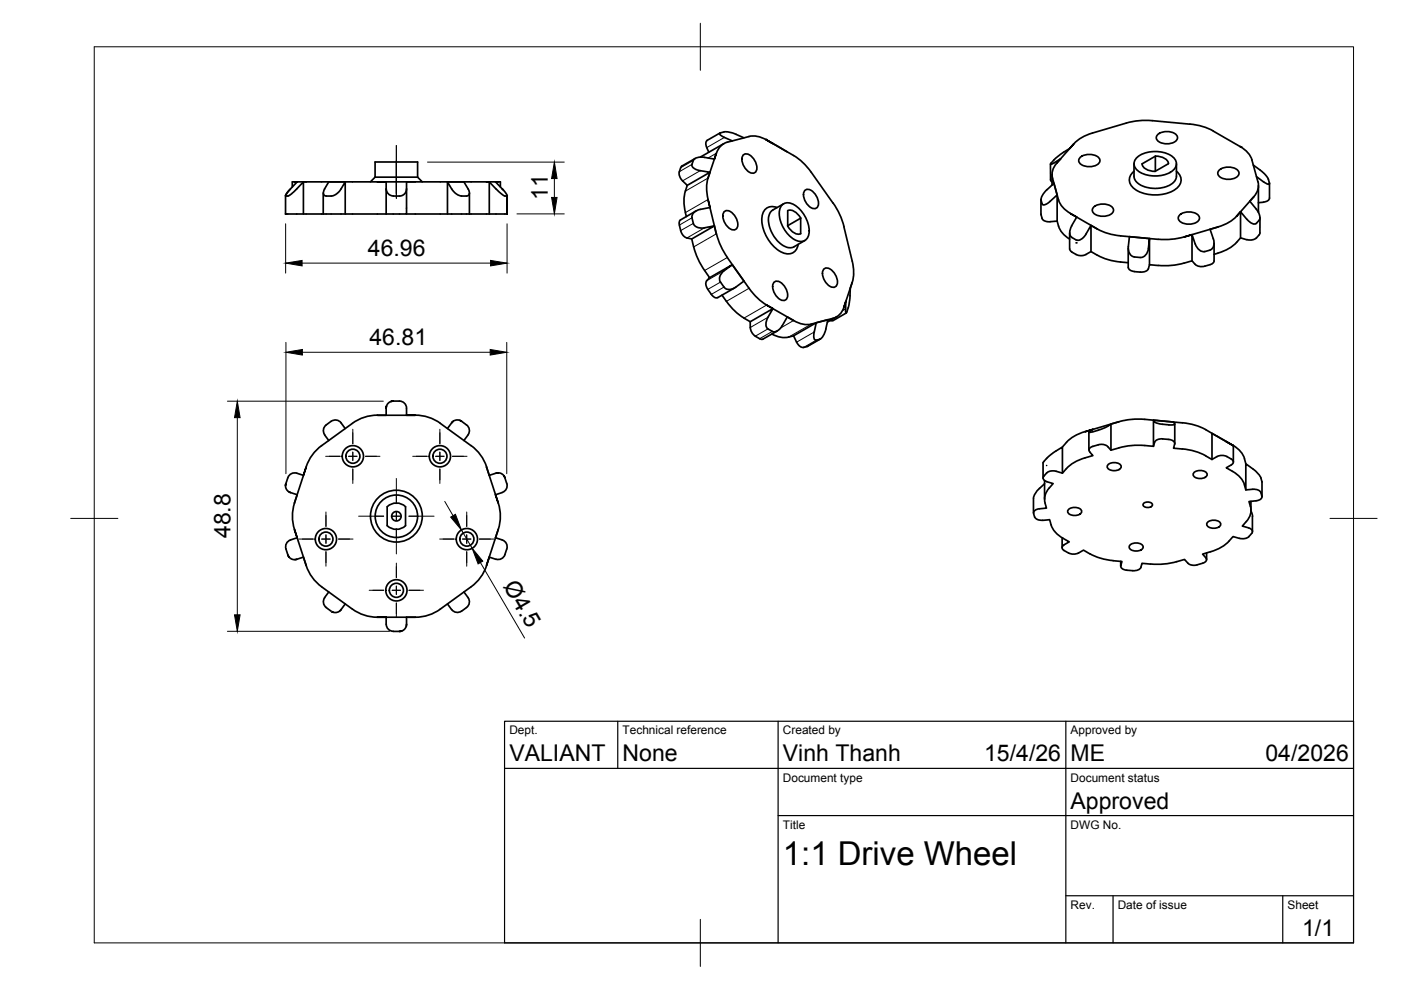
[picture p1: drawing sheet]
<svg xmlns="http://www.w3.org/2000/svg" width="297mm" height="210mm" viewBox="0 0 297 210" stroke-linecap="round" stroke-linejoin="round" font-family="sans-serif">
<!-- layer: Visible -->
<g fill="none" stroke="#000" stroke-width=".36">
<path d="M62.4 38.6h-.4v1M64.3 38.6h.6M64.9 38.6h-2.5h.6l-1.8 1.9a1 1 0 0 0-.6 1.1h.5l.6-.4 2.6-2.6v6.8M64.9 38.6h15.1M69.7 38.6l-.9 1.5M79.5 37.6h9M79.5 37.6v-3.3h9v3.3M79.5 37.6l-1 1M88.1 38.6h15M88.1 38.6h-8.1h1.9v6.8M88.1 38.6h-1.9v1.5M88.5 37.6l1 1"/>
<path d="M98.4 38.6l.8 1.5a1 1 0 0 1 .1 1.4l-.4 .1a2.79 2.79 0 0 1-2.7-1l-1.3-2v6.8M103.7 38.6h-.6h2.5M105.6 38.6h.5v1M105.6 38.6h-.5l1.4 1.5M144.3 35.6l-.3 .8a2.16 2.16 0 0 0 .7 1.9l1 1-.4 1.2M144.6 35.2l-.3 .3M147 34l-.3 .9a1.13 1.13 0 0 0 1.1 1.1l2.7 .5-4.8 2.8M147 34a2.24 2.24 0 0 1 2.4-.6l2.1 .3 .4-1.2-1.8 5.3M147.4 33.6l-2.8 1.6M150.1 37.7l-.3 1.8 .3 2.8M150.5 36.5l-.4 1.3M152.6 28.2l-2.6 1.6a1.13 1.13 0 0 0-.2 1.5l.5 1"/>
<path d="M153.4 30.5l-4.9 2.8M153.6 29.1l-.8-.4-.2-.3a3.3 3.3 0 0 1 3.5 .1l1.6 .7M153.6 29.1l1.7 .8M157.5 33a1.41 1.41 0 0 1 2.2 .5 2.7 2.7 0 0 1 .6 2.9 1.41 1.41 0 0 1-2.2-.6 2.7 2.7 0 0 1-.6-2.8zM162.4 29.6l.4 .2zM162.5 29.7l5.8 3.3 1.7 1.2 1.5 1.7 5.1 7.2M162.5 29.7l-1.7-.7-1.5-.2-5.1 1.3a3.4 3.4 0 0 0-2.3 2.4M163.7 30.4l-.9-.6 1.1 .7M163.8 30.4l3.1 1.8M222.7 34.8v3.4l.4 .4M223.1 37v2.2M223.5 38.9a7 7 0 0 0-2.8 3.2l.3 1.2 .4 .1 .9-.4 1.8-1.7v5.6"/>
<path d="M223.8 33.6l3-2.2 .9-.9-3.7 4.1 .9-.9-2.2 1.2zM224 34.6a3.4 3.4 0 0 0-.8 3.2l1.4 5 .9 1.3 1.5 1.1M229 33.4a3.1 3.1 0 0 1 4.1 .3 1.41 1.41 0 0 1-1.6 1.6 2.7 2.7 0 0 1-2.7-.9v-.7zM240.4 34.7v2.8l.4 .9 .6 .6 1 .5 2.4 .5 2.4-.4 .9-.4 .8-.6 .5-1.1v-2.8M240.4 36.3a2.2 2.2 0 0 0 .2 3.8 8 8 0 0 0 9.2-.5 2.13 2.13 0 0 0-.4-3.3M241.2 33.3a6.6 6.6 0 0 1 7.5 0 1.86 1.86 0 0 1 .7 1.8 1.86 1.86 0 0 1-1.3 1.5 6.8 6.8 0 0 1-6.9-.5 1.74 1.74 0 0 1 0-2.8zM242.1 34.7l2.9-1.6v3.2M242.1 34.7a2.48 2.48 0 0 0 2.8 1.6M245 33.1a2.48 2.48 0 0 1 2.7 1.6l-2.8 1.6M245.4 28.5a3.1 3.1 0 0 1 4.2 .4 1.41 1.41 0 0 1-1.6 1.6 2.7 2.7 0 0 1-2.8-1v-.6zM252.3 26.3l-8-.7a15 15 0 0 0-5.5 .5l-7.9 2.3-1.8 .9-1.4 1.2M252.3 26.3l2.3 .4 2 .7 7.4 4.4 .8 .8 .5 .9 1.4 5a3.4 3.4 0 0 1-.9 3.2"/>
<path d="M258.5 36.1a3.1 3.1 0 0 1 4.1 .3 1.41 1.41 0 0 1-1.6 1.6 2.7 2.7 0 0 1-2.7-.9v-.7zM262.9 31.1l.2 .1M265.7 35l2.4 1.9 .8 .9 .2 1M266.4 37.5l2 1.4 .7 .2v-.3M266.8 39.3v5.7M269.2 38.9v3.1M61.4 40.2l-.9 1.3v3.9h8M68.5 45.4h13.4M68.5 41v4.4M68.8 40.1a1 1 0 0 0 0 1.4l1.6 .1 .8-.4 .9-.8 1.1-1.8v6.8M81.9 40.1a1.49 1.49 0 0 0 1.5 1.4l1.9-.1 .7-.5 .2-.8M86.2 40.1v5.3h-4.3"/>
<path d="M86.2 45.4h13.3M99.5 45.4h8M99.5 41v4.4M106.5 40.1l.4 .4a1 1 0 0 1 .6 1.1M106.5 40.1l.2 .2M107 41.6h.4M107.1 41.6l-1.3-1-2.1-2v6.8M107.5 41.5v3.9v-3.9M144 47.7l.3 1.2a2.08 2.08 0 0 0 1.3 1.6l1.1 .2 .4 1.7M144.3 46.6a.95 .95 0 0 0-.3 1.1M145.3 45.1l.2 .8M145.3 40.5l-.3 1.8 .3 2.8"/>
<path d="M147.1 52.3a17 17 0 0 0 3.4 6.6 1.61 1.61 0 0 0-.4 2.5l.7 1a1.18 1.18 0 0 0 1.4 .7l3.6-2.1M147.6 44.7l-3.3 1.9M150.5 58.9l4.8-2.8-1.7 1.3a1.93 1.93 0 0 0-.9 2.4M151.5 47.9l.4 1.7-1.8-7.3 .4 1.7-2 .4a1.77 1.77 0 0 0-1.8 1.8l.3 1.2a1.85 1.85 0 0 0 2.4 .9l2.1-.4-4.8 2.8M151.9 49.6a15 15 0 0 0 2.3 5M153.5 45a1.41 1.41 0 0 1 2.1 .6 2.7 2.7 0 0 1 .6 2.8 1.41 1.41 0 0 1-2.2-.6 2.7 2.7 0 0 1-.5-2.8zM154.2 54.6l5.1 7.2 1.6 1.6 1.7 1.3M155.3 56.1l2.4 3.5-1.7 1.2a1.78 1.78 0 0 1-2.5 .1l-.7-1.1M164 59.9a1.41 1.41 0 0 1 2.2 .6 2.7 2.7 0 0 1 .6 2.9 1.41 1.41 0 0 1-2.2-.6 2.7 2.7 0 0 1-.6-2.9zM164.8 44a2.2 2.2 0 0 0-3.2 2 8 8 0 0 0 5 7.8 2.13 2.13 0 0 0 2.6-2M165.8 43.5a2.31 2.31 0 0 1 3.2 .4 6.8 6.8 0 0 1 2.5 5.7 1.85 1.85 0 0 1-1.2 1.6 1.85 1.85 0 0 1-1.9-.4 6.8 6.8 0 0 1-3.1-6.2zM166.1 43.2l-2.2 1.3a3.5 3.5 0 0 0-.5 4.3 5.5 5.5 0 0 0 4.2 3.7l.8-.2 2.2-1.3"/>
<path d="M167 44.7a2.47 2.47 0 0 1 2.8 1.6v3.2a2.49 2.49 0 0 1-2.8-1.5zM169.8 46.3l-2.8 1.6M170.6 40.5a1.41 1.41 0 0 1 2.2 .6 2.7 2.7 0 0 1 .5 2.8 1.41 1.41 0 0 1-2.2-.6 2.7 2.7 0 0 1-.5-2.8zM174.6 57.1a1.41 1.41 0 0 1 2.2 .6 2.7 2.7 0 0 1 .5 2.9 1.41 1.41 0 0 1-2.1-.6 2.7 2.7 0 0 1-.6-2.9zM176.6 43a14.3 14.3 0 0 1 2.3 5.1l1.9 8 .2 2-.3 1.8M180.7 59.9l-1.8 5.2 .4-1.2 .1 2.5 .2-.3M180.7 59.9l-.4 1.2-.1 1.6M220.7 42.3v3.2M220.7 45.5l.3 1 .4 .3 .8 .2 1.9-.1 .3 1.1M224.4 47.9a4.9 4.9 0 0 0 2.4 2.8M226.8 49.4v3.4M226.8 52.8l.4 .6"/>
<path d="M227.2 53.4l1 .6 1.2 .2 .8-.2 1.1-.7a14.2 14.2 0 0 0 7.9 2.4M227.2 50.3l1.1 .6 1-.2 .8-.8 1.2-2.1v5.5M227.2 47.9l1.1-1.9-1.4-.7 5.7 3.2M227.2 47.9a1.88 1.88 0 0 0 0 2.4M231.3 47.8l1.3 .7M231.9 43.9a3.1 3.1 0 0 1 4.1 .3 1.41 1.41 0 0 1-1.6 1.6 2.7 2.7 0 0 1-2.7-.9v-.7zM232.7 48.6l1.9 .8 2.2 .5 8.8 .9a15.7 15.7 0 0 0 5.5-.6M239.2 52.6v4.1a1.12 1.12 0 0 0 1.3 .9 3.2 3.2 0 0 0 2.8-.4l.4-1.1a17.6 17.6 0 0 0 7.4-.3M240.5 54.5l1.3 .1a1.91 1.91 0 0 0 1.7-1.9l.2-2.1v5.5M243.7 50.6l-4.2-.4a4.9 4.9 0 0 0 0 3.6l.6 .6 .4 .1M250.1 45.6a3.1 3.1 0 0 1 4.1 .3 1.41 1.41 0 0 1-1.6 1.6 2.7 2.7 0 0 1-2.7-.9v-.7zM251.1 55.8l1.6-.5a2.27 2.27 0 0 0 2.7 1.1l1.2-.3"/>
<path d="M255.4 53.3a1.96 1.96 0 0 1-2-1.6l-.7-1.9v5.5M257.4 51.6v3.7a.95 .95 0 0 1-.8 .8M258.2 48.1l-1.6 .5a5.2 5.2 0 0 1 .7 3.5l-.4 .7-1.5 .6M258.2 48.1l-7.1 2.1 1.6-.4M258.2 53.7l-.8 .2M262.2 51.4l-1.4 1.1-2.6 1.2M262.2 45.8l-1.4 1.2-2.6 1.1M264.4 50.8l-1.4-.4-.8 1M264.4 46.5l-1.4-1.6v5.5M265.8 41.7l-.8 1 1.5 1.8 .5 .9 .1 1.1-.7 .8a1.19 1.19 0 0 1-1.6-.3l-.4-.5M265.8 41.7l-3.6 4.2 .8-1M266.4 50.4a2.05 2.05 0 0 1-2 .4"/>
<path d="M267.1 46.2v3.3l-.7 1M267.9 42.9l-1.1 .1M269.2 42a1.12 1.12 0 0 1-1.3 .8M153.1 62.6a14.4 14.4 0 0 0 4.7 4.8M157.7 67.5l1.4 .7a2.85 2.85 0 0 0 1 3.1M159.1 68.2l4.8-2.8a6.1 6.1 0 0 0-1.5 3.4l.2 .7 .2 .2M163.6 70.8l1.3 .6a4.2 4.2 0 0 0 2.3 .1M163.9 65.4l-1.4-.7 5.8 3.3-1.4-.8-1 1.8a1.79 1.79 0 0 1-2.2 1.3l-.9-.6M164.8 70.2l-3.2 1.7-.5-.1-1-.5M167.2 71.5l1.1-.3 .6 1.4M168.3 68l1.7 .7 1 .1 1-.1M168.9 72.5a1.58 1.58 0 0 0 2.2 1"/>
<path d="M173.1 68.4l2.4-.6-.4 1.9M173.9 71.9l-2.8 1.6M175.1 69.7l-.2 .7a1.94 1.94 0 0 1-2.1 1.7 1.78 1.78 0 0 1-.2-1.7l.5-2-4.8 2.8M176 67.9l.6 .1M177.4 67.2l-2 1.1M178.9 65.1a3.4 3.4 0 0 1-2.3 2.4l-4.6 1.2M179.4 66.4l-2.8 1.6M180.2 62.7l-.2 2.1-.4 1.3M68.8 92.2l.9 1.2M73.2 90.9l-.9-1.2a1.52 1.52 0 0 0-2.1-.4 2.35 2.35 0 0 0-1.6 2l.2 .9M80 88a8.9 8.9 0 0 0-5.3 1.8l-6.5 4.7a9 9 0 0 0-3.3 4.5M82.9 85.1l.5-.1-.5 .1-.6 .4-.3 .5-.1 .5v-.4"/>
<path d="M83.4 85a2.34 2.34 0 0 1 2.5 .7l.3 .8v1.5h1.9h-8.1h1.9v-1.5M88.1 88a9 9 0 0 1 5.3 1.7l6.5 4.8M95.8 89.7l-.9 1.2M97.5 89.1l.4 .2-.5-.2-.6-.1-.6 .3-.4 .4 .2-.3M97.9 89.3a2.34 2.34 0 0 1 1.6 2l-.3 .9-.8 1.2M99.9 94.5a9 9 0 0 1 3.3 4.5M103.1 99l2.5 7.7-.5-1.8 1.4-.5a1.49 1.49 0 0 0 1-1.9l-.5-1.2M103.1 99l.6 1.8 1.5-.5M221.1 98.1l1.5-1.6 2.7-1.7v5.5M221.1 98.1v3.3M221.9 98.7h.1M226.1 93.8l-.8 1"/>
<path d="M230 91.5l-2.5 1.1-1.4 1.2M230.9 91.7v3.7M231 95.8l.7 .8a10 10 0 0 0-6.4 3.7l-1.8-.5-.8 .1-.8 .4a1.63 1.63 0 0 0-.7 1.2l.4 .5 .4 .1M231.7 94.6a.76 .76 0 0 0-.7 1.2M234.9 98.6a1.95 1.95 0 0 1 2.8 .2 1.29 1.29 0 0 1-1.7 1 1.14 1.14 0 0 1-1.2-1zM237.2 89.4l-7.2 2.1 1.7-.5-.8 .6a3.1 3.1 0 0 0 2-.4l1.5-.6 1.1-.7v5.6M237.2 89.4l-1.7 .5M237.2 89.4a15 15 0 0 1 5.5-.5l8 .8a12.4 12.4 0 0 1 6.3 2.2l3 1.7M244.6 89.1l4.2 .4 .3 .4-1.2 .2-2.3-.3a1.21 1.21 0 0 1-1-.7v5.5M244.8 93.8l-.2 .8a17.6 17.6 0 0 0-9.1 .9l-.8-.9-.7-.4h-.8l-1.5 .5M244.8 93.8a1.51 1.51 0 0 1 1.7-.7l1.6 .1 .7 .3 .3 .6-.3 .9a14.2 14.2 0 0 1 6.8 1.6M249.1 89.9v4.1"/>
<path d="M255.6 96.7l1.4 .7a2.99 2.99 0 0 1 4.2 0l.3 .4-.1 .5-1.4 .9 1.3 .7M260 93.6l1.1 .6-4.1-2.3v5.5M260 93.6l1.3 .8M261.1 94.2l.4 .3zM261.3 99.9a5.1 5.1 0 0 1 2.8 4l1.5-.2a1.48 1.48 0 0 1 1.5 .5 1.48 1.48 0 0 1 .3 1.5 3.4 3.4 0 0 1-2.6 .6 3.7 3.7 0 0 1-.5 4.3M261.3 94.4h.1M261.5 94.5v3.5M261.5 94.5l1.1 .8a4.2 4.2 0 0 1 1.3 1.9M263.8 97.3l.3 1M265.6 99.4l-1.5-1.1v5.6M265.6 99.4a3.8 3.8 0 0 1 2 2.8v3.1M60.5 103l.1-.5-.1 .6 .2 .6 .4 .5 .5 .2"/>
<path d="M60.6 102.5a2.35 2.35 0 0 1 1.4-2.2h.9l1.4 .5 .6-1.8-2.5 7.7M61 117.6a2.35 2.35 0 0 1-.2-2.6l.8-.5 1.4-.5-.6-1.8 2.5 7.7M61.2 104.2l.4 .2M61.2 118l-.2-.4 .4 .6 .4 .3 1.1 .1M61.6 104.4l1.4 .5-.6 1.8M62.4 106.7a9 9 0 0 0 0 5.5M62.9 118.6l-.4 .1M62.9 118.6l1.4-.5 .6 1.8M64.9 119.9a9 9 0 0 0 3.3 4.5l6.5 4.8M82.1 107.4a2.8 2.8 0 0 1 3.9 0v4a2.82 2.82 0 0 1-3.9 .1zM103.2 119.9a9 9 0 0 1-3.3 4.5M105.6 100.3h-.4l1.1 .1 .4 .3 .3 .6-.2-.4"/>
<path d="M105.6 112.2l-2.5 7.7 .6-1.8 1.5 .5a1.49 1.49 0 0 0 1.9-1M105.6 112.2l-.5 1.8 1.4 .5a1.49 1.49 0 0 1 1 1.9l-.5 1.2M105.6 106.7a9 9 0 0 1 0 5.5M219.1 105.6v3.1M219.1 108.9l.3 .7M219.4 109.6l.6 .5 1.1 .2M220.4 103.5l-.8 .9-.5 1.2M221.1 110.3l1.4-.1a5.2 5.2 0 0 0 2.9 3.9l1.3 .8-1.4 .9-.1 .4 .4 .5a3.1 3.1 0 0 0 4.1-.1 14.7 14.7 0 0 0 8.2 2.5l-.3 .8 .1 .5 .4 .3 .8 .2a3.3 3.3 0 0 0 2.8-.4l.4-1.1 1.9 .2M221.5 102.6l-1.1 1M221.5 101.9v3.9M221.6 106.7l.3 1a3.3 3.3 0 0 0-2.6 .6l-.1 .5M222 102.1l1.3 .4-.9 1"/>
<path d="M222.4 103.5a3.4 3.4 0 0 0-.8 3.1M225.2 114v2.1M226.5 108.1a1.95 1.95 0 0 1 2.8 .2 1.29 1.29 0 0 1-1.7 1 1.14 1.14 0 0 1-1.2-1zM237.6 119v1M239.6 115.6a1.95 1.95 0 0 1 2.8 .2 1.29 1.29 0 0 1-1.7 1 1.14 1.14 0 0 1-1.3-1zM242.4 106.8a1.25 1.25 0 0 1 1.9 .2 1.16 1.16 0 0 1-2 0zM253.1 100.2a1.95 1.95 0 0 1 2.8 .3 1.29 1.29 0 0 1-1.7 1 1.14 1.14 0 0 1-1.2-1zM255.8 117.2v1.5M256 110.8a1.95 1.95 0 0 1 2.8 .2 1.29 1.29 0 0 1-1.7 1 1.14 1.14 0 0 1-1.2-1zM262.8 114.1l-1.4-.3a8.4 8.4 0 0 1-4.8 3.2l-1.6 .5 .7 .8a.61 .61 0 0 1-.3 .9l-1.8 .6h-.9l-.8-.3-.8-.9a16.7 16.7 0 0 1-7.1 1M264.2 110.6l-.8 .9 1.3 .4M264.7 111.9a.76 .76 0 0 1 .7 1.2"/>
<path d="M265.2 106.3v1.9M265.2 108.3l.4 1.2-.1 3.2M265.4 113.1a2.16 2.16 0 0 1-2.6 1M68.8 126.7a1.49 1.49 0 0 0 .4 2.1l1 .8M69.7 125.5l-.9 1.2M72.3 129.3l-.3 .3M72.3 129.3l-.4 .4-.6 .2-.6-.1-.5-.2 .4 .2M73.2 128.1l-.9 1.2M74.7 129.1a9 9 0 0 0 5.3 1.8M83.4 133.9h1.3M86.2 132.4l-.1 .4M86.2 132.4l-.1 .5-.4 .6-1 .4 .5-.1"/>
<path d="M88.1 130.9h-8.1h1.9v1.5a1.49 1.49 0 0 0 1.5 1.5M88.1 130.9h-1.9v1.5M93.4 129.1a9 9 0 0 1-5.3 1.8M94.9 128.1l.9 1.2M95.8 129.2a1.49 1.49 0 0 0 2.1 .4M98.4 125.5l.8 1.2a1.49 1.49 0 0 1-.3 2.1l-1 .8M99.9 124.4l-6.6 4.8"/>
<circle cx="74.8" cy="96.7" r="1.49"/>
<circle cx="74.8" cy="96.7" r="2.25"/>
<circle cx="93.3" cy="96.7" r="1.49"/>
<circle cx="93.3" cy="96.7" r="2.25"/>
<circle cx="69.1" cy="114.3" r="1.49"/>
<circle cx="69.1" cy="114.3" r="2.25"/>
<circle cx="84" cy="109.5" r="4.5"/>
<circle cx="84" cy="109.5" r="1.01"/>
<circle cx="84" cy="109.4" r="5.5"/>
<circle cx="99" cy="114.3" r="1.49"/>
<circle cx="99" cy="114.3" r="2.25"/>
<circle cx="84" cy="125.2" r="1.49"/>
<circle cx="84" cy="125.2" r="2.25"/>
</g>
<g fill="#000">
<circle cx="162.4" cy="29.6" r=".18"/>
<circle cx="263.1" cy="31.2" r=".18"/>
<circle cx="60.5" cy="45.4" r=".18"/>
<circle cx="228.1" cy="51.5" r=".18"/>
</g>
<!-- layer: Visible Narrow -->
<g fill="none" stroke="#000" stroke-width=".21">
<path d="M146.7 34.9l-2.7 1.5M147 34l-2.7 1.6M148.5 36.2l-3.8 2.1M150.1 37.8l-4.8 2.7M151.9 32.5l-1.8 1M153.6 29.1l-3.8 2.2M162.8 29.8h.1M146.7 46.2l-2.7 1.5M147 47.4l-2.7 1.5M149.4 48.3l-3.8 2.2M150.1 42.3l-4.8 2.8M151.9 49.6l-4.8 2.8"/>
<path d="M152.8 59.8l-2.7 1.6M153.6 57.4l-3.8 2.1M154.2 54.6l-4.8 2.8M153.5 60.9l-2.7 1.5M158.8 61.1l-4.8 2.8M162.5 64.7l-4.8 2.8M162.8 69.7l-2.7 1.6M162.8 67.3l-3.7 2.1M163.7 70.3l-2.6 1.5M168.3 68l-2.8 1.5M172 68.7l-4.8 2.8M172.6 70.4l-3.7 2.2"/>
<path d="M173.1 72.1l-2.7 1.6M173.8 71.9l-2.7 1.6M176.6 67.5l-1.1 .7M179.3 65.5l-.7 .4"/>
</g>
<!-- layer: BORDER -->
<path d="M20 9.9h267v190h-267zM148.5 4.9v10M15 109.9h10M282 109.9h10M148.5 194.9v10" fill="none" stroke="#000" stroke-width=".21"/>
<!-- layer: TITLEBLOCK -->
<path d="M107 152.9h180v47h-180zM131 152.9v10M165 152.9v47M226 152.9v47M107 162.9h180M165 172.9h122M226 189.9h61M236 189.9v10M272 189.9v10" fill="none" stroke="#000" stroke-width=".25"/>
<!-- layer: Smart Centers -->
<g fill="none" stroke="#000" stroke-width=".21">
<path d="M84 30.9v11.2M69 96.7h3.1M73.9 96.7h1.8M74.8 91v3.1M74.8 95.9v1.7M74.8 99.4v3.1M77.5 96.7h3.1M87.5 96.7h3.1M92.4 96.7h1.7M93.3 91v3.1M93.3 95.9v1.7M93.3 99.4v3.1"/>
<path d="M95.9 96.7h3.1M63.4 114.3h3M68.2 114.3h1.8M69.1 108.6v3M69.1 113.4v1.8M69.1 117v3.1M71.8 114.3h3M76 109.4h5.3M83.1 109.4h1.8M84 101.4v5.4M84 108.6v1.7M84 112.1v5.3"/>
<path d="M84 119.4v3.1M86.7 109.4h5.3M93.2 114.3h3.1M98.1 114.3h1.7M99 108.6v3M99 113.4v1.8M99 117v3.1M101.6 114.3h3.1M78.3 125.2h3M83.1 125.2h1.8M84 124.3v1.7M84 127.8v3.1"/>
<path d="M86.7 125.2h3.1"/>
</g>
<!-- layer: FD_Dimensions -->
<g fill="none" stroke="#000" stroke-width=".21">
<path d="M90.6 34.4h29M117.5 37.9v4M60.6 47.4v10.5M64.1 55.8h39.9M107.5 47.4v10.5M109.6 45.4h10M60.6 72.6v27.8M64.1 74.7h39.8M107.4 72.6v27.8M48.2 85.1h33.1M50.3 88.6v41.8M94.3 106.3l1.8 3"/>
<path d="M97.8 112.4l2.3 3.8M101.9 119.3l9.3 16M48.2 133.9h34.4"/>
</g>
<path d="M117.5 34.4l.6 3.5h-1.2zM60.6 55.8l3.5-.6v1.2zM104 55.2l3.5 .6-3.5 .6zM116.9 41.9h1.2l-.6 3.5zM60.6 74.7l3.5-.6v1.2zM103.9 74.1l3.5 .6-3.5 .6zM50.3 85.1l.6 3.5h-1.2zM95.5 109.6l1.1-.6 1.2 3.4zM100.1 116.2l2.3 2.8-1 .6zM49.7 130.4h1.2l-.6 3.5z" fill="#000" stroke="#000" stroke-width=".21"/>
<text font-size="7" x="166" y="183.4">1:1 Drive Wheel</text>
<g font-size="4.9">
<text x="116.1" y="42.4" transform="rotate(-90 116.1 42.4)">11</text>
<text x="78" y="54.3">46.96</text>
<text x="78.3" y="73.2">46.81</text>
<text x="48.9" y="114.1" transform="rotate(-90 48.9 114.1)">48.8</text>
<text x="106.6" y="124.3" transform="rotate(60 106.6 124.3)">Ø4.5</text>
<text x="108" y="161.4">VALIANT</text>
<text x="132" y="161.4">None</text>
<text x="166" y="161.4">Vinh Thanh</text>
<text x="208.7" y="161.4">15/4/26</text>
<text x="227" y="161.4">ME</text>
<text x="268.3" y="161.4">04/2026</text>
<text x="227" y="171.4">Approved</text>
<text x="276.1" y="198.6">1/1</text>
</g>
<g font-size="2.5">
<text x="108" y="155.7">Dept.</text>
<text x="132" y="155.7">Technical reference</text>
<text x="166" y="155.7">Created by</text>
<text x="227" y="155.7">Approved by</text>
<text x="166" y="165.7">Document type</text>
<text x="227" y="165.7">Document status</text>
<text x="166" y="175.7">Title</text>
<text x="227" y="175.7">DWG No.</text>
<text x="227" y="192.7">Rev.</text>
<text x="237" y="192.7">Date of issue</text>
<text x="273" y="192.7">Sheet</text>
</g>
</svg>
